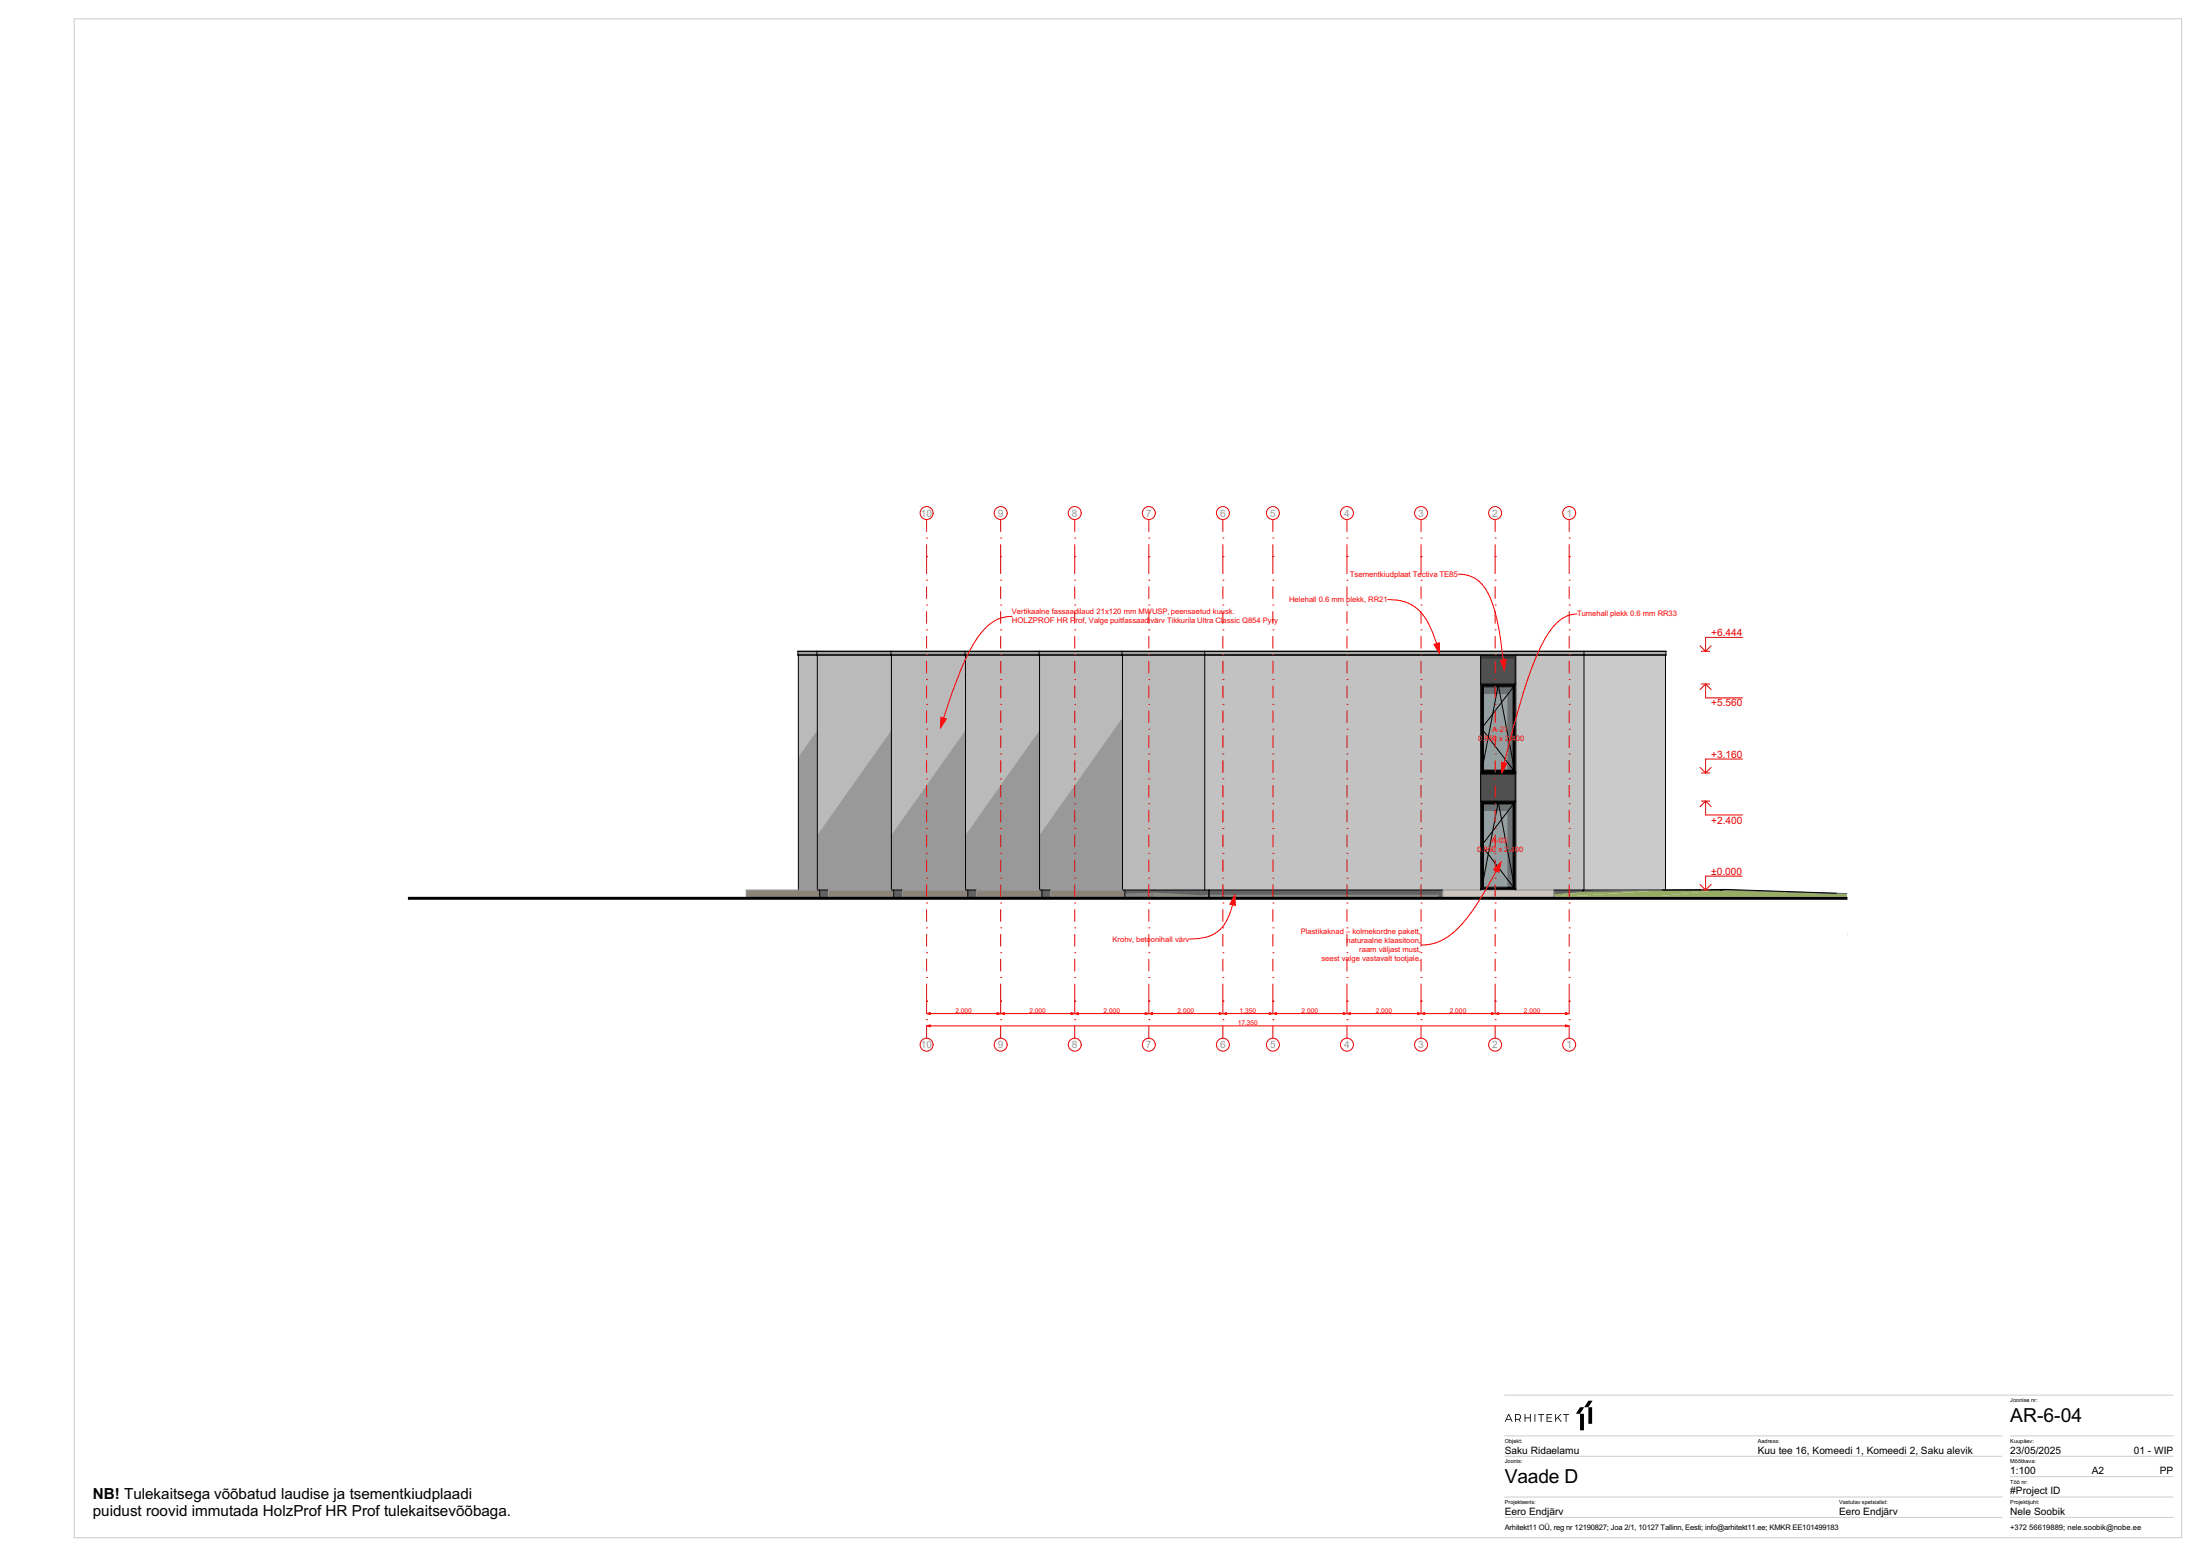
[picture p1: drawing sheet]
<svg xmlns="http://www.w3.org/2000/svg" width="594mm" height="420mm" viewBox="0 0 594 420" stroke-linecap="round" stroke-linejoin="round" font-family="sans-serif">
<g fill="#000">
<path d="M426.6 379.8h1.1l1.2-1.7h1.1l-1.1 1.7h-1.2l-1.1 1.8h-1.1z" fill-rule="evenodd"/>
<path d="M407.2 381.7h.3l.9 2.1h-.2l-.3-.6h-1.1l-.3 .6h-.2zM407.3 381.9l-.4 1.1h.9z" fill-rule="evenodd"/>
<path d="M409.1 381.7h1l.4 .3 .2 .6-.4 .5 .3 .7h-.2l-.3-.6h-.8v.6h-.2zM409.3 381.9v1.1l1-.2 .2-.4-.2-.4z" fill-rule="evenodd"/>
<path d="M411.6 381.7h.3v.9h1.2v-.9h.2v2.1h-.2v-1h-1.2v1h-.3z" fill-rule="evenodd"/>
<path d="M415.3 381.7h1.6v.2h-.7v1.9h-.2v-1.9h-.7z" fill-rule="evenodd"/>
<path d="M417.6 381.7h1.5v.2h-1.3v.7h1.1v.2h-1.1v.8h1.3v.2h-1.5z" fill-rule="evenodd"/>
<path d="M419.9 381.7h.2v1.2l1.2-1.2h.3l-.9 .9 1 1.2h-.3l-.8-1-.5 .4v.6h-.2z" fill-rule="evenodd"/>
<path d="M422 381.7h1.7v.2h-.7v1.9h-.3v-1.9h-.7z" fill-rule="evenodd"/>
<path d="M426.6 381.6h1.1v4.5h-1.1z" fill-rule="evenodd"/>
<path d="M428.9 379.8h1v4.5h-1z" fill-rule="evenodd"/>
</g>
<path d="M414.4 381.7v2.1" fill="none" stroke="#000" stroke-width=".27"/>
<path d="M20 5.1h569v410h-569zM406.3 376.6h180.5M406.3 387.6h134.2M406.3 393.1h134.2M542.8 387.6h44M542.8 398.6h44M542.8 393.1h44M406.3 404.1h134.2M406.3 409.6h134.2M542.8 404.1h44M542.8 409.6h44" fill="none" stroke="#ccc" stroke-width=".27"/>
<!-- layer: 01_AR_VS-03 -->
<path d="M303.3 176.8h8.3v63.4h-8.3z" fill-rule="evenodd" fill="#bababa"/>
<path d="M427.6 176.8v63.4" fill="none" stroke="#c2c2c2" stroke-width=".27"/>
<!-- layer: 01_AR_TERRASS -->
<path d="M389.5 240.2h30v2h-30z" fill-rule="evenodd" fill="#cfc4b4"/>
<!-- layer: 01_AR_SEIN_KANDEV -->
<path d="M399.8 184.8h9.5M399.9 184.6v23.8M400.2 185.1v23M400.4 185.4v22.5M408.7 185.4v22.5M408.9 185.1v23M409.2 184.6v23.8M400 208.2h9" fill="none" stroke="#000" stroke-width=".27"/>
<g fill="#000">
<path d="M400 184.9h9v.2h-9z" fill-rule="evenodd"/>
<path d="M400 184.9h9v.2h-9z" fill-rule="evenodd"/>
<path d="M400.3 185.1h8.5v.3h-8.5z" fill-rule="evenodd"/>
<path d="M400.3 185.1h8.5v.3h-8.5z" fill-rule="evenodd"/>
<path d="M399.8 208.4l.2-.2h9l.3 .2z" fill-rule="evenodd"/>
<path d="M399.8 208.4h9.5v.5h-9.5z" fill-rule="evenodd"/>
<path d="M400.3 207.9h8.5v.2h-8.5z" fill-rule="evenodd"/>
</g>
<path d="M400.5 185.4h8v22.5h-8z" fill-rule="evenodd" fill="#939fa0"/>
<path d="M399.8 216.4h9.5M399.9 216.2v23.8M400.2 216.7v23M400.4 217v22.5M408.7 217v22.5M408.9 216.7v23M409.2 216.2v23.8M400 239.8h9M399.8 240.1h9.5" fill="none" stroke="#000" stroke-width=".27"/>
<g fill="#000">
<path d="M400 216.5h9v.2h-9z" fill-rule="evenodd"/>
<path d="M400 216.5h9v.2h-9z" fill-rule="evenodd"/>
<path d="M400.3 216.7h8.5v.3h-8.5z" fill-rule="evenodd"/>
<path d="M400.3 216.7h8.5v.3h-8.5z" fill-rule="evenodd"/>
<path d="M399.8 240l.2-.2h9l.3 .2z" fill-rule="evenodd"/>
<path d="M400.3 239.5h8.5v.2h-8.5z" fill-rule="evenodd"/>
</g>
<path d="M400.5 217h8v22.5h-8z" fill-rule="evenodd" fill="#939fa0"/>
<!-- layer: 01_AR_VS-02 -->
<g fill="#c2c2c2">
<path d="M326.4 176.8h73.4v63.4h-73.4z" fill-rule="evenodd"/>
<path d="M409.3 176.8h18.1v63.4h-18.1z" fill-rule="evenodd"/>
</g>
<!-- layer: 01_AR_PRAND -->
<path d="M430.5 240.2h18.3l-18.3 .4z" fill-rule="evenodd" fill="#919191"/>
<path d="M430.5 240.2h18.3l-18.3 .4z" fill-rule="evenodd" fill="#626262"/>
<path d="M427.4 240.2h3.1v.4h-3.1z" fill-rule="evenodd" fill="#898989"/>
<path d="M427.4 240.2h3.1v.4h-3.1z" fill-rule="evenodd" fill="#626262"/>
<!-- layer: 01_AR_VS-03 -->
<g fill="#bababa">
<path d="M280.9 176.8h8.3v63.4h-8.3z" fill-rule="evenodd"/>
<path d="M260.9 176.8h8.3v63.4h-8.3z" fill-rule="evenodd"/>
<path d="M240.9 176.8h8.3v63.4h-8.3z" fill-rule="evenodd"/>
<path d="M220.9 176.8h8.3v63.4h-8.3z" fill-rule="evenodd"/>
<path d="M215.7 176.8h5v63.4h-5z" fill-rule="evenodd"/>
</g>
<!-- layer: 01_AR_VS-02 -->
<g fill="#505050">
<path d="M399.8 176.8h9.5v7.8h-9.5z" fill-rule="evenodd"/>
<path d="M399.8 208.9h9.5v7.3h-9.5z" fill-rule="evenodd"/>
</g>
<!-- layer: 01_AR_VS-03 -->
<path d="M215.6 176.8v63.4M220.8 176.8v63.4M240.8 176.8v63.4M260.8 176.8v63.4M280.8 176.8v63.4M303.2 176.8v63.4" fill="none" stroke="#bababa" stroke-width=".27"/>
<path d="M449.6 176.8v63.4" fill="none" stroke="#cacaca" stroke-width=".27"/>
<!-- layer: 01_AR_TERRASS -->
<path d="M283.7 240.2h20v2h-20z" fill-rule="evenodd" fill="#988f83"/>
<path d="M283.7 240.2h20v2h-20z" fill-rule="evenodd" fill="#8d8479"/>
<path d="M263.7 240.2h17.6v2h-17.6z" fill-rule="evenodd" fill="#988f83"/>
<path d="M263.7 240.2h17.6v2h-17.6z" fill-rule="evenodd" fill="#8d8479"/>
<path d="M243.7 240.2h17.6v2h-17.6z" fill-rule="evenodd" fill="#988f83"/>
<path d="M243.7 240.2h17.6v2h-17.6z" fill-rule="evenodd" fill="#8d8479"/>
<path d="M223.7 240.2h17.6v2h-17.6z" fill-rule="evenodd" fill="#988f83"/>
<path d="M223.7 240.2h17.6v2h-17.6z" fill-rule="evenodd" fill="#8d8479"/>
<path d="M201.5 240.2h19.8v2h-19.8z" fill-rule="evenodd" fill="#988f83"/>
<path d="M201.5 240.2h19.8v2h-19.8z" fill-rule="evenodd" fill="#8d8479"/>
<!-- layer: 01_AR_VS-03 -->
<path d="M325.3 176.8h1.1v63.4h-1.1z" fill-rule="evenodd" fill="#c2c2c2"/>
<g fill="#bababa">
<path d="M311.6 176.8h13.7v63.4h-13.7z" fill-rule="evenodd"/>
<path d="M289.2 176.8h13.9v63.4h-13.9z" fill-rule="evenodd"/>
<path d="M269.2 176.8h11.5v63.4h-11.5z" fill-rule="evenodd"/>
<path d="M249.2 176.8h11.5v63.4h-11.5z" fill-rule="evenodd"/>
<path d="M229.2 176.8h11.5v63.4h-11.5z" fill-rule="evenodd"/>
</g>
<g fill="#cacaca">
<path d="M427.7 176.8h13.5v63.4h-13.5z" fill-rule="evenodd"/>
<path d="M441.2 176.8h8.3v63.4h-8.3z" fill-rule="evenodd"/>
</g>
<!-- layer: 01_AR_KATUSLAGI -->
<path d="M325.3 175.8h102.4" fill="none" stroke="#d7d9db" stroke-width=".27"/>
<path d="M325.3 175.8h102.4" fill="none" stroke="#c5c6c8" stroke-width=".27"/>
<path d="M325.3 175.8h102.4v1h-102.4z" fill-rule="evenodd" fill="#a9aaac"/>
<path d="M325.3 176.8h102.4" fill="none" stroke="#848586" stroke-width=".27"/>
<path d="M325.3 176.8h102.4" fill="none" stroke="#717273" stroke-width=".27"/>
<path d="M427.7 175.8h22.1" fill="none" stroke="#d7d9db" stroke-width=".27"/>
<path d="M427.7 175.8h22.1" fill="none" stroke="#ced0d1" stroke-width=".27"/>
<path d="M427.7 175.8h22.1v1h-22.1z" fill-rule="evenodd" fill="#b2b4b5"/>
<path d="M427.7 176.8h22.1" fill="none" stroke="#848586" stroke-width=".27"/>
<path d="M427.7 176.8h22.1" fill="none" stroke="#7b7c7d" stroke-width=".27"/>
<path d="M427.7 176.8h22.1" fill="none" stroke="#717273" stroke-width=".27"/>
<path d="M215.4 175.8h5.2" fill="none" stroke="#d7d9db" stroke-width=".27"/>
<path d="M215.4 175.8h5.2" fill="none" stroke="#c5c6c8" stroke-width=".27"/>
<path d="M215.4 175.8h5.2v1h-5.2z" fill-rule="evenodd" fill="#a0a1a2"/>
<path d="M215.4 176.8h5.2" fill="none" stroke="#7b7c7d" stroke-width=".27"/>
<path d="M215.4 176.8h5.2" fill="none" stroke="#848586" stroke-width=".27"/>
<path d="M215.4 176.8h5.2" fill="none" stroke="#717273" stroke-width=".27"/>
<path d="M220.6 175.8h20" fill="none" stroke="#d7d9db" stroke-width=".27"/>
<path d="M220.6 175.8h20" fill="none" stroke="#c5c6c8" stroke-width=".27"/>
<path d="M220.6 175.8h20v1h-20z" fill-rule="evenodd" fill="#a0a1a2"/>
<path d="M220.6 176.8h20" fill="none" stroke="#7b7c7d" stroke-width=".27"/>
<path d="M220.6 176.8h20" fill="none" stroke="#848586" stroke-width=".27"/>
<path d="M220.6 176.8h20" fill="none" stroke="#717273" stroke-width=".27"/>
<path d="M240.6 175.8h20" fill="none" stroke="#d7d9db" stroke-width=".27"/>
<path d="M240.6 175.8h20" fill="none" stroke="#c5c6c8" stroke-width=".27"/>
<path d="M240.6 175.8h20v1h-20z" fill-rule="evenodd" fill="#a0a1a2"/>
<path d="M240.6 176.8h20" fill="none" stroke="#7b7c7d" stroke-width=".27"/>
<path d="M240.6 176.8h20" fill="none" stroke="#848586" stroke-width=".27"/>
<path d="M240.6 176.8h20" fill="none" stroke="#717273" stroke-width=".27"/>
<path d="M260.6 175.8h20" fill="none" stroke="#d7d9db" stroke-width=".27"/>
<path d="M260.6 175.8h20" fill="none" stroke="#c5c6c8" stroke-width=".27"/>
<path d="M260.6 175.8h20v1h-20z" fill-rule="evenodd" fill="#a0a1a2"/>
<path d="M260.6 176.8h20" fill="none" stroke="#7b7c7d" stroke-width=".27"/>
<path d="M260.6 176.8h20" fill="none" stroke="#848586" stroke-width=".27"/>
<path d="M260.6 176.8h20" fill="none" stroke="#717273" stroke-width=".27"/>
<path d="M280.6 175.8h22.4" fill="none" stroke="#d7d9db" stroke-width=".27"/>
<path d="M280.6 175.8h22.4" fill="none" stroke="#c5c6c8" stroke-width=".27"/>
<path d="M280.6 175.8h22.4v1h-22.4z" fill-rule="evenodd" fill="#a0a1a2"/>
<path d="M280.6 176.8h22.4" fill="none" stroke="#7b7c7d" stroke-width=".27"/>
<path d="M280.6 176.8h22.4" fill="none" stroke="#848586" stroke-width=".27"/>
<path d="M280.6 176.8h22.4" fill="none" stroke="#717273" stroke-width=".27"/>
<path d="M303 175.8h22.3" fill="none" stroke="#d7d9db" stroke-width=".27"/>
<path d="M303 175.8h22.3" fill="none" stroke="#c5c6c8" stroke-width=".27"/>
<path d="M303 175.8h22.3v1h-22.3z" fill-rule="evenodd" fill="#a0a1a2"/>
<path d="M303 176.8h22.3" fill="none" stroke="#7b7c7d" stroke-width=".27"/>
<path d="M303 176.8h22.3" fill="none" stroke="#848586" stroke-width=".27"/>
<path d="M303 176.8h22.3" fill="none" stroke="#717273" stroke-width=".27"/>
<!-- layer: 01_AR_MAAPIND -->
<path d="M427.4 240.6l22.5-.4z" fill-rule="evenodd" fill="#cecece"/>
<g fill="#97ac63">
<path d="M419.5 241.2l7.9-.6-7.9 1.6z"/>
<path d="M444.6 242.2l20.1-2 34 1v1z" fill-rule="evenodd"/>
<path d="M419.5 242.2l30.4-2h14.8l-20.1 2z" fill-rule="evenodd"/>
<path d="M419.5 242.2l7.9-1.6 22.5-.4z" fill-rule="evenodd"/>
</g>
<g fill="#babbb2">
<path d="M464.6 240.2l1.5-.1z"/>
<path d="M464.6 240.2l1.5-.1 29.8 1z" fill-rule="evenodd"/>
</g>
<path d="M449 240.2h16.6" fill="none" stroke="#babbb2" stroke-width=".27"/>
<path d="M449.2 240.2h15.4z" fill-rule="evenodd" fill="#7a7a74"/>
<path d="M449.2 240.2h15.4z" fill-rule="evenodd" fill="#71716b"/>
<path d="M110.3 242.2h388.4v10h-388.4z" fill-rule="evenodd" fill="#997862"/>
<!-- layer: 01_AR_PRAND -->
<path d="M427.4 240.2v.4z" fill-rule="evenodd" fill="#898989"/>
<path d="M427.4 240.2v.4z" fill-rule="evenodd" fill="#626262"/>
<path d="M326.4 240.2v2z" fill-rule="evenodd" fill="#898989"/>
<path d="M303.7 240.2h7.9v2h-7.9z" fill-rule="evenodd" fill="#818181"/>
<path d="M311.6 240.2h14.8v2h-14.8z" fill-rule="evenodd" fill="#898989"/>
<path d="M281.3 240.2h2.4v2h-2.4z" fill-rule="evenodd" fill="#818181"/>
<path d="M281.3 240.2h2.4v2h-2.4z" fill-rule="evenodd" fill="#626262"/>
<path d="M261.3 240.2h2.4v2h-2.4z" fill-rule="evenodd" fill="#818181"/>
<path d="M261.3 240.2h2.4v2h-2.4z" fill-rule="evenodd" fill="#626262"/>
<path d="M241.3 240.2h2.4v2h-2.4z" fill-rule="evenodd" fill="#818181"/>
<path d="M241.3 240.2h2.4v2h-2.4z" fill-rule="evenodd" fill="#626262"/>
<path d="M221.3 240.2h2.4v2h-2.4z" fill-rule="evenodd" fill="#818181"/>
<path d="M221.3 240.2h2.4v2h-2.4z" fill-rule="evenodd" fill="#626262"/>
<g fill="#898989">
<path d="M326.4 240.2h63.1v2h-63.1z" fill-rule="evenodd"/>
<path d="M419.5 240.2h7.9v.4l-7.9 .6v1z" fill-rule="evenodd"/>
</g>
<!-- layer: 01_AR_VS-03 -->
<path d="M303.3 176.9h8.3" fill="none" stroke="#999" stroke-width=".27"/>
<path d="M427.4 176.8l.3 .2h-.3z" fill-rule="evenodd" fill="#999"/>
<!-- layer: 01_AR_SEIN_KANDEV -->
<g fill="#000">
<path d="M400 185.1h.3v1.3h-.3z" fill-rule="evenodd"/>
<path d="M400.3 185.4h.2v1.7h-.2z" fill-rule="evenodd"/>
<path d="M408.7 184.6h.6l-.3 .3h-.3z" fill-rule="evenodd"/>
<path d="M407.7 208.1l1.3 .1z" fill-rule="evenodd"/>
<path d="M407.2 207.9h1.6v.2h-1.6z" fill-rule="evenodd"/>
<path d="M407.7 208.2h1.3l.3 .2z" fill-rule="evenodd"/>
<path d="M408.9 208.4h.4v.5h-.4z" fill-rule="evenodd"/>
</g>
<path d="M400.5 185.4h8v22.5h-1.5v-20.6h-6.5z" fill-rule="evenodd" fill="#6a7374"/>
<g fill="#000">
<path d="M400 216.7h.3v1.3h-.3z" fill-rule="evenodd"/>
<path d="M400.3 217h.2v1.7h-.2z" fill-rule="evenodd"/>
<path d="M408.7 216.2h.6l-.3 .3h-.3z" fill-rule="evenodd"/>
<path d="M407.7 239.7l1.3 .1z" fill-rule="evenodd"/>
<path d="M407.7 239.8h1.3l.3 .2z" fill-rule="evenodd"/>
<path d="M407.2 239.5h1.6v.2h-1.6z" fill-rule="evenodd"/>
<path d="M408.9 240h.4v.2h-.4z" fill-rule="evenodd"/>
</g>
<path d="M400.5 217h8v22.5h-1.5v-20.6h-6.5z" fill-rule="evenodd" fill="#6a7374"/>
<!-- layer: 01_AR_VS-02 -->
<path d="M326.4 176.9h73.4M409.3 176.9h18.1" fill="none" stroke="#999" stroke-width=".27"/>
<!-- layer: 01_AR_VS-03 -->
<path d="M280.9 176.9h8.3" fill="none" stroke="#999" stroke-width=".27"/>
<path d="M289.2 213.4v26.8h-8.3v-15.1z" fill-rule="evenodd" fill="#999"/>
<path d="M260.9 176.9h8.3" fill="none" stroke="#999" stroke-width=".27"/>
<path d="M269.2 213.4v26.8h-8.3v-15.1z" fill-rule="evenodd" fill="#999"/>
<path d="M240.9 176.9h8.3" fill="none" stroke="#999" stroke-width=".27"/>
<path d="M249.2 213.4v26.8h-8.3v-15.1z" fill-rule="evenodd" fill="#999"/>
<path d="M220.9 176.9h8.3" fill="none" stroke="#999" stroke-width=".27"/>
<path d="M229.2 213.4v26.8h-8.3v-15.1z" fill-rule="evenodd" fill="#999"/>
<path d="M215.7 176.9h5" fill="none" stroke="#999" stroke-width=".27"/>
<path d="M220.7 197.1v43.1h-5v-36.1z" fill-rule="evenodd" fill="#999"/>
<!-- layer: 01_AR_VS-02 -->
<g fill="#373737">
<path d="M399.8 176.8h9.5v7.8h-.6v-6.8h-8.9z" fill-rule="evenodd"/>
<path d="M399.8 208.9h9.5v7.3h-.6v-7.1h-8.9z" fill-rule="evenodd"/>
</g>
<!-- layer: 01_AR_VS-03 -->
<path d="M280.7 176.8l.2 .2z" fill-rule="evenodd" fill="#999"/>
<path d="M280.8 225.1v15.1" fill="none" stroke="#999" stroke-width=".27"/>
<g fill="#999">
<path d="M303.1 176.8l.2 .2z" fill-rule="evenodd"/>
<path d="M449.5 176.8l.2 .2z" fill-rule="evenodd"/>
<path d="M260.7 176.8l.2 .2z" fill-rule="evenodd"/>
</g>
<path d="M260.8 225.1v15.1" fill="none" stroke="#999" stroke-width=".27"/>
<path d="M240.7 176.8l.2 .2z" fill-rule="evenodd" fill="#999"/>
<path d="M240.8 225.1v15.1" fill="none" stroke="#999" stroke-width=".27"/>
<path d="M220.7 176.8l.2 .2z" fill-rule="evenodd" fill="#999"/>
<path d="M220.8 225.1v15.1" fill="none" stroke="#999" stroke-width=".27"/>
<path d="M215.6 176.8l.1 .2z" fill-rule="evenodd" fill="#999"/>
<path d="M215.6 204.1v36.1" fill="none" stroke="#999" stroke-width=".27"/>
<g fill="#999">
<path d="M325.3 176.8h1.1v.2h-1.1z" fill-rule="evenodd"/>
<path d="M311.6 176.8h13.7v.2h-13.7z" fill-rule="evenodd"/>
</g>
<path d="M289.2 176.9h13.9" fill="none" stroke="#999" stroke-width=".27"/>
<path d="M303.1 193.7v46.5h-13.9v-26.8z" fill-rule="evenodd" fill="#999"/>
<path d="M269.2 176.9h11.5" fill="none" stroke="#999" stroke-width=".27"/>
<path d="M280.7 197.1v43.1h-11.5v-26.8z" fill-rule="evenodd" fill="#999"/>
<path d="M249.2 176.9h11.5" fill="none" stroke="#999" stroke-width=".27"/>
<path d="M260.7 197.1v43.1h-11.5v-26.8z" fill-rule="evenodd" fill="#999"/>
<path d="M229.2 176.9h11.5" fill="none" stroke="#999" stroke-width=".27"/>
<path d="M240.7 197.1v43.1h-11.5v-26.8z" fill-rule="evenodd" fill="#999"/>
<path d="M427.7 176.9h21.8" fill="none" stroke="#999" stroke-width=".27"/>
<!-- layer: 01_AR_MAAPIND -->
<path d="M444.3 240.3l4.9-.1z" fill-rule="evenodd" fill="#8a8a8a"/>
<path d="M449.9 240.2h14.7" fill="none" stroke="#63733f" stroke-width=".27"/>
<!-- layer: 01_AR_PRAND -->
<g fill="#626262">
<path d="M326.4 240.2v2z" fill-rule="evenodd"/>
<path d="M303.7 240.2h7.9v.7l-7.9 .3z" fill-rule="evenodd"/>
<path d="M311.6 240.2h14.8v1.3l-2.1 .1-12.7-.7z" fill-rule="evenodd"/>
<path d="M326.4 240.2h63.1v2h-1.4l.5-.7h-62.2z" fill-rule="evenodd"/>
<path d="M419.5 240.2h7.9v.4l-7.9 .6v1z" fill-rule="evenodd"/>
</g>
<!-- layer: 01_AR_VS-03 -->
<path d="M215.6 176.8v63.4M220.7 176.8v63.4h3M240.7 176.8v63.4h3M260.7 176.8v63.4h3M280.7 176.8v63.4h3M303.1 176.8v63.4h23.3M325.3 176.8v63.4M427.7 176.8v63.4M449.7 176.8v63.4M427.4 240.2h21.6" fill="none" stroke="#000" stroke-width=".27"/>
<!-- layer: 01_AR_TERRASS -->
<path d="M220.7 240.2h-19.2v2M240.7 240.2h-17v2M260.7 240.2h-17v2M280.7 240.2h-17v2M303.1 240.2h-19.4v2M389.5 242.2v-2h30v2" fill="none" stroke="#999" stroke-width=".27"/>
<!-- layer: 01_AR_SEIN_KANDEV -->
<g fill="none" stroke="#000" stroke-width=".27">
<path d="M399.8 184.6h9.5M400.3 197l8.5 11.1M400.5 185.4h8v22.5h-8zM404.5 185.1l-4.2 22M404.6 185.1l4.2 22M408.8 185.2l-8.5 11.1M399.8 208.4h9.5M399.8 208.9h9.5M399.8 216.2h9.5M400 208.4v-23.5h9v23.5M400 208.1h9M400 208.2h9"/>
<path d="M400.3 208.1v-23h8.5v23M400.5 217h8v22.5h-8zM404.5 216.7l-4.2 22M404.6 216.7l4.2 22M408.8 216.8l-8.5 11.1M399.8 240h.2v-23.5h9v23.5h.3M400 239.7h9M400 239.8h9M400.3 239.7v-23h8.5v23M400.3 228.6l8.5 11.1M399.8 240h9.5"/>
</g>
<!-- layer: 01_AR_VS-02 -->
<path d="M399.8 176.8v63.4M409.3 176.8v63.4M326.4 240.2h63.1M419.5 240.2h7.9" fill="none" stroke="#000" stroke-width=".27"/>
<!-- layer: 01_AR_PRAND -->
<path d="M221.3 240.2v2M241.3 240.2v2M261.3 240.2v2M281.3 240.2v2M303.7 240.2v2M326.4 240.2v2M427.4 240.2v.4" fill="none" stroke="#000" stroke-width=".27"/>
<!-- layer: 01_AR_KATUSLAGI -->
<g fill="none" stroke="#000" stroke-width=".27">
<path d="M215.4 175.8h234.4M215.4 176.8h234.4M215.4 175.8v1M215.4 176.8h.1M215.4 175.8h.1M220.6 176.8h.1M220.6 175.8v1M240.6 176.8h.1M240.6 175.8v1M240.6 175.8h.1M260.6 176.8h.1M260.6 175.8v1"/>
<path d="M260.6 175.8h.1M280.6 176.8h.1M280.6 175.8v1M280.6 175.8h.1M303 176.8h.1M303 175.8v1M303 175.8h.1M325.3 175.8v1M427.7 175.8v1M449.8 175.8h.1M449.8 175.8v1M449.8 176.8h.1"/>
</g>
<!-- layer: 01_AR_MAAPIND -->
<path d="M449.9 240.2l-22.5 .4-7.9 .6M464.7 240.2l34 1" fill="none" stroke="#6a6a6a" stroke-width=".27"/>
<path d="M110.3 242.2h388.4M110.3 252.2h388.4M449 240.2h15.6M464.6 240.2h.1M465.6 240.1h.5M465.6 240.1l-1 .1M465.6 240.1l-16.6 .1M466.1 240.1l-1.5 .1M466.1 240.1l29.8 1" fill="none" stroke="#000" stroke-width=".27"/>
<!-- layer: 01_AR_KATUSLAGI -->
<path d="M110.3 242.2h388.4v12.4h-388.4z" fill-rule="evenodd" fill="#fff"/>
<path d="M110.3 242.2h388.4v.5h-388.4z" fill-rule="evenodd" fill="#000"/>
<path d="M110.3 242.2h388.4v.5h-388.4z" fill="none" stroke="#000" stroke-width=".27"/>
<!-- layer: 01_AR_TELJED_2 -->
<g fill="none" stroke="#df0000" stroke-width=".27">
<path d="M250.2 156.6h.1M250.2 150.2h.1M250.2 145.2h.1M250.2 140.2v3.3M250.2 147v7.8M250.2 158.4v3.2M270.2 156.6h.1M270.2 150.2h.1M270.2 145.2h.1M270.2 140.2v3.3M270.2 147v7.8M270.2 158.4v3.2"/>
<path d="M290.2 156.6h.1M290.2 150.2h.1M290.2 145.2h.1M290.2 140.2v3.3M290.2 147v7.8M290.2 158.4v3.2M310.2 156.6h.1M310.2 150.2h.1M310.2 145.2h.1M310.2 140.2v3.3M310.2 147v7.8M310.2 158.4v3.2"/>
<path d="M330.2 156.6h.1M330.2 150.2h.1M330.2 145.2h.1M330.2 140.2v3.3M330.2 147v7.8M330.2 158.4v3.2M343.7 156.6h.1M343.7 150.2h.1M343.7 145.2h.1M343.7 140.2v3.3M343.7 147v7.8M343.7 158.4v3.2"/>
<path d="M363.7 156.6h.1M363.7 150.2h.1M363.7 145.2h.1M363.7 140.2v3.3M363.7 147v7.8M363.7 158.4v3.2M383.7 156.6h.1M383.7 150.2h.1M383.7 145.2h.1M383.7 140.2v3.3M383.7 147v7.8M383.7 158.4v3.2"/>
<path d="M403.7 156.6h.1M403.7 150.2h.1M403.7 145.2h.1M403.7 140.2v3.3M403.7 147v7.8M403.7 158.4v3.2M423.7 156.6h.1M423.7 150.2h.1M423.7 145.2h.1M423.7 140.2v3.3M423.7 147v7.8M423.7 158.4v3.2"/>
<path d="M250.2 163.3h.1M250.2 170h.1M250.2 176.7h.1M250.2 165.1v3.2M250.2 171.8v3.2M250.2 178.5v3.2M270.2 163.3h.1M270.2 170h.1M270.2 176.7h.1M270.2 165.1v3.2M270.2 171.8v3.2M270.2 178.5v3.2"/>
<path d="M290.2 163.3h.1M290.2 170h.1M290.2 176.7h.1M290.2 165.1v3.2M290.2 171.8v3.2M290.2 178.5v3.2M310.2 163.3h.1M310.2 170h.1M310.2 176.7h.1M310.2 165.1v3.2M310.2 171.8v3.2M310.2 178.5v3.2"/>
<path d="M330.2 163.3h.1M330.2 170h.1M330.2 176.7h.1M330.2 165.1v3.2M330.2 171.8v3.2M330.2 178.5v3.2M343.7 163.3h.1M343.7 170h.1M343.7 176.7h.1M343.7 165.1v3.2M343.7 171.8v3.2M343.7 178.5v3.2"/>
<path d="M363.7 163.3h.1M363.7 170h.1M363.7 176.7h.1M363.7 165.1v3.2M363.7 171.8v3.2M363.7 178.5v3.2M383.7 163.3h.1M383.7 170h.1M383.7 176.7h.1M383.7 165.1v3.2M383.7 171.8v3.2M383.7 178.5v3.2"/>
<path d="M403.7 163.3h.1M403.7 170h.1M403.7 176.7h.1M403.7 165.1v3.2M403.7 171.8v3.2M403.7 178.5v3.2M423.7 163.3h.1M423.7 170h.1M423.7 176.7h.1M423.7 165.1v3.2M423.7 171.8v3.2M423.7 178.5v3.2"/>
<path d="M250.2 183.4h.1M250.2 190.1h.1M250.2 196.8h.1M250.2 185.2v3.2M250.2 191.9v3.2M250.2 198.6v3.2M270.2 183.4h.1M270.2 190.1h.1M270.2 196.8h.1M270.2 185.2v3.2M270.2 191.9v3.2M270.2 198.6v3.2"/>
<path d="M290.2 183.4h.1M290.2 190.1h.1M290.2 196.8h.1M290.2 185.2v3.2M290.2 191.9v3.2M290.2 198.6v3.2M310.2 183.4h.1M310.2 190.1h.1M310.2 196.8h.1M310.2 185.2v3.2M310.2 191.9v3.2M310.2 198.6v3.2"/>
<path d="M330.2 183.4h.1M330.2 190.1h.1M330.2 196.8h.1M330.2 185.2v3.2M330.2 191.9v3.2M330.2 198.6v3.2M343.7 183.4h.1M343.7 190.1h.1M343.7 196.8h.1M343.7 185.2v3.2M343.7 191.9v3.2M343.7 198.6v3.2"/>
<path d="M363.7 183.4h.1M363.7 190.1h.1M363.7 196.8h.1M363.7 185.2v3.2M363.7 191.9v3.2M363.7 198.6v3.2M383.7 183.4h.1M383.7 190.1h.1M383.7 196.8h.1M383.7 185.2v3.2M383.7 191.9v3.2M383.7 198.6v3.2"/>
<path d="M403.7 183.4h.1M403.7 190.1h.1M403.7 196.8h.1M403.7 185.2v3.2M403.7 191.9v3.2M403.7 198.6v3.2M423.7 183.4h.1M423.7 190.1h.1M423.7 196.8h.1M423.7 185.2v3.2M423.7 191.9v3.2M423.7 198.6v3.2"/>
<path d="M250.2 203.5h.1M250.2 210.2h.1M250.2 216.9h.1M250.2 205.3v3.2M250.2 212v3.2M250.2 218.7v3.2M270.2 203.5h.1M270.2 210.2h.1M270.2 216.9h.1M270.2 205.3v3.2M270.2 212v3.2M270.2 218.7v3.2"/>
<path d="M290.2 203.5h.1M290.2 210.2h.1M290.2 216.9h.1M290.2 205.3v3.2M290.2 212v3.2M290.2 218.7v3.2M310.2 203.5h.1M310.2 210.2h.1M310.2 216.9h.1M310.2 205.3v3.2M310.2 212v3.2M310.2 218.7v3.2"/>
<path d="M330.2 203.5h.1M330.2 210.2h.1M330.2 216.9h.1M330.2 205.3v3.2M330.2 212v3.2M330.2 218.7v3.2M343.7 203.5h.1M343.7 210.2h.1M343.7 216.9h.1M343.7 205.3v3.2M343.7 212v3.2M343.7 218.7v3.2"/>
<path d="M363.7 203.5h.1M363.7 210.2h.1M363.7 216.9h.1M363.7 205.3v3.2M363.7 212v3.2M363.7 218.7v3.2M383.7 203.5h.1M383.7 210.2h.1M383.7 216.9h.1M383.7 205.3v3.2M383.7 212v3.2M383.7 218.7v3.2"/>
<path d="M403.7 203.5h.1M403.7 210.2h.1M403.7 216.9h.1M403.7 205.3v3.2M403.7 212v3.2M403.7 218.7v3.2M423.7 203.5h.1M423.7 210.2h.1M423.7 216.9h.1M423.7 205.3v3.2M423.7 212v3.2M423.7 218.7v3.2"/>
<path d="M250.2 223.6h.1M250.2 230.3h.1M250.2 237h.1M250.2 225.4v3.2M250.2 232.1v3.2M250.2 238.8v3.2M270.2 223.6h.1M270.2 230.3h.1M270.2 237h.1M270.2 225.4v3.2M270.2 232.1v3.2M270.2 238.8v3.2"/>
<path d="M290.2 223.6h.1M290.2 230.3h.1M290.2 237h.1M290.2 225.4v3.2M290.2 232.1v3.2M290.2 238.8v3.2M310.2 223.6h.1M310.2 230.3h.1M310.2 237h.1M310.2 225.4v3.2M310.2 232.1v3.2M310.2 238.8v3.2"/>
<path d="M330.2 223.6h.1M330.2 230.3h.1M330.2 237h.1M330.2 225.4v3.2M330.2 232.1v3.2M330.2 238.8v3.2M343.7 223.6h.1M343.7 230.3h.1M343.7 237h.1M343.7 225.4v3.2M343.7 232.1v3.2M343.7 238.8v3.2"/>
<path d="M363.7 223.6h.1M363.7 230.3h.1M363.7 237h.1M363.7 225.4v3.2M363.7 232.1v3.2M363.7 238.8v3.2M383.7 223.6h.1M383.7 230.3h.1M383.7 237h.1M383.7 225.4v3.2M383.7 232.1v3.2M383.7 238.8v3.2"/>
<path d="M403.7 223.6h.1M403.7 230.3h.1M403.7 237h.1M403.7 225.4v3.2M403.7 232.1v3.2M403.7 238.8v3.2M423.7 223.6h.1M423.7 230.3h.1M423.7 237h.1M423.7 225.4v3.2M423.7 232.1v3.2M423.7 238.8v3.2"/>
<path d="M250.2 243.7h.1M250.2 250.5h.1M250.2 257.2h.1M250.2 245.5v3.2M250.2 252.2v3.2M250.2 258.9v3.2M270.2 243.7h.1M270.2 250.5h.1M270.2 257.2h.1M270.2 245.5v3.2M270.2 252.2v3.2M270.2 258.9v3.2"/>
<path d="M290.2 243.7h.1M290.2 250.5h.1M290.2 257.2h.1M290.2 245.5v3.2M290.2 252.2v3.2M290.2 258.9v3.2M310.2 243.7h.1M310.2 250.5h.1M310.2 257.2h.1M310.2 245.5v3.2M310.2 252.2v3.2M310.2 258.9v3.2"/>
<path d="M330.2 243.7h.1M330.2 250.5h.1M330.2 257.2h.1M330.2 245.5v3.2M330.2 252.2v3.2M330.2 258.9v3.2M343.7 243.7h.1M343.7 250.5h.1M343.7 257.2h.1M343.7 245.5v3.2M343.7 252.2v3.2M343.7 258.9v3.2"/>
<path d="M363.7 243.7h.1M363.7 250.5h.1M363.7 257.2h.1M363.7 245.5v3.2M363.7 252.2v3.2M363.7 258.9v3.2M383.7 243.7h.1M383.7 250.5h.1M383.7 257.2h.1M383.7 245.5v3.2M383.7 252.2v3.2M383.7 258.9v3.2"/>
<path d="M403.7 243.7h.1M403.7 250.5h.1M403.7 257.2h.1M403.7 245.5v3.2M403.7 252.2v3.2M403.7 258.9v3.2M423.7 243.7h.1M423.7 250.5h.1M423.7 257.2h.1M423.7 245.5v3.2M423.7 252.2v3.2M423.7 258.9v3.2"/>
<path d="M250.2 263.9h.1M250.2 270.2h.1M250.2 275.2h.1M250.2 265.6v7.9M250.2 277v3.2M270.2 263.9h.1M270.2 270.2h.1M270.2 275.2h.1M270.2 265.6v7.9M270.2 277v3.2M290.2 263.9h.1M290.2 270.2h.1"/>
<path d="M290.2 275.2h.1M290.2 265.6v7.9M290.2 277v3.2M310.2 263.9h.1M310.2 270.2h.1M310.2 275.2h.1M310.2 265.6v7.9M310.2 277v3.2M330.2 263.9h.1M330.2 270.2h.1M330.2 275.2h.1M330.2 265.6v7.9"/>
<path d="M330.2 277v3.2M343.7 263.9h.1M343.7 270.2h.1M343.7 275.2h.1M343.7 265.6v7.9M343.7 277v3.2M363.7 263.9h.1M363.7 270.2h.1M363.7 275.2h.1M363.7 265.6v7.9M363.7 277v3.2M383.7 263.9h.1"/>
<path d="M383.7 270.2h.1M383.7 275.2h.1M383.7 265.6v7.9M383.7 277v3.2M403.7 263.9h.1M403.7 270.2h.1M403.7 275.2h.1M403.7 265.6v7.9M403.7 277v3.2M423.7 263.9h.1M423.7 270.2h.1M423.7 275.2h.1"/>
<path d="M423.7 265.6v7.9M423.7 277v3.2"/>
<circle cx="250.2" cy="138.5" r="1.75"/>
<circle cx="270.2" cy="138.5" r="1.75"/>
<circle cx="290.2" cy="138.5" r="1.75"/>
<circle cx="310.2" cy="138.5" r="1.75"/>
<circle cx="330.2" cy="138.5" r="1.75"/>
<circle cx="343.7" cy="138.5" r="1.75"/>
<circle cx="363.7" cy="138.5" r="1.75"/>
<circle cx="383.7" cy="138.5" r="1.75"/>
<circle cx="403.7" cy="138.5" r="1.75"/>
<circle cx="423.7" cy="138.5" r="1.75"/>
<circle cx="250.2" cy="282" r="1.75"/>
<circle cx="270.2" cy="282" r="1.75"/>
<circle cx="290.2" cy="282" r="1.75"/>
<circle cx="310.2" cy="282" r="1.75"/>
<circle cx="330.2" cy="282" r="1.75"/>
<circle cx="343.7" cy="282" r="1.75"/>
<circle cx="363.7" cy="282" r="1.75"/>
<circle cx="383.7" cy="282" r="1.75"/>
<circle cx="403.7" cy="282" r="1.75"/>
<circle cx="423.7" cy="282" r="1.75"/>
</g>
<!-- layer: 01_AR_MDUD -->
<path d="M251.1 273.6h18.1" fill="none" stroke="#f00" stroke-width=".27"/>
<path d="M250.2 273.6l.9-.3v.5z" fill="#f00"/>
<path d="M250.2 273.6l.9-.3v.5z" fill="none" stroke="#f00" stroke-width=".27"/>
<path d="M269.2 273.3l1 .3-1 .2z" fill="#f00"/>
<path d="M269.2 273.3l1 .3-1 .2zM271.1 273.6h18.1" fill="none" stroke="#f00" stroke-width=".27"/>
<path d="M270.2 273.6l.9-.3v.5z" fill="#f00"/>
<path d="M270.2 273.6l.9-.3v.5z" fill="none" stroke="#f00" stroke-width=".27"/>
<path d="M289.2 273.3l1 .3-1 .2z" fill="#f00"/>
<path d="M289.2 273.3l1 .3-1 .2zM291.1 273.6h18.1" fill="none" stroke="#f00" stroke-width=".27"/>
<path d="M290.2 273.6l.9-.3v.5z" fill="#f00"/>
<path d="M290.2 273.6l.9-.3v.5z" fill="none" stroke="#f00" stroke-width=".27"/>
<path d="M309.2 273.3l1 .3-1 .2z" fill="#f00"/>
<path d="M309.2 273.3l1 .3-1 .2zM311.1 273.6h18.1" fill="none" stroke="#f00" stroke-width=".27"/>
<path d="M310.2 273.6l.9-.3v.5z" fill="#f00"/>
<path d="M310.2 273.6l.9-.3v.5z" fill="none" stroke="#f00" stroke-width=".27"/>
<path d="M329.2 273.3l1 .3-1 .2z" fill="#f00"/>
<path d="M329.2 273.3l1 .3-1 .2zM331.1 273.6h11.6" fill="none" stroke="#f00" stroke-width=".27"/>
<path d="M330.2 273.6l.9-.3v.5z" fill="#f00"/>
<path d="M330.2 273.6l.9-.3v.5z" fill="none" stroke="#f00" stroke-width=".27"/>
<path d="M342.7 273.3l1 .3-1 .2z" fill="#f00"/>
<path d="M342.7 273.3l1 .3-1 .2zM344.6 273.6h18.1" fill="none" stroke="#f00" stroke-width=".27"/>
<path d="M343.7 273.6l.9-.3v.5z" fill="#f00"/>
<path d="M343.7 273.6l.9-.3v.5z" fill="none" stroke="#f00" stroke-width=".27"/>
<path d="M362.7 273.3l1 .3-1 .2z" fill="#f00"/>
<path d="M362.7 273.3l1 .3-1 .2zM364.6 273.6h18.1" fill="none" stroke="#f00" stroke-width=".27"/>
<path d="M363.7 273.6l.9-.3v.5z" fill="#f00"/>
<path d="M363.7 273.6l.9-.3v.5z" fill="none" stroke="#f00" stroke-width=".27"/>
<path d="M382.7 273.3l1 .3-1 .2z" fill="#f00"/>
<path d="M382.7 273.3l1 .3-1 .2zM384.6 273.6h18.1" fill="none" stroke="#f00" stroke-width=".27"/>
<path d="M383.7 273.6l.9-.3v.5z" fill="#f00"/>
<path d="M383.7 273.6l.9-.3v.5z" fill="none" stroke="#f00" stroke-width=".27"/>
<path d="M402.7 273.3l1 .3-1 .2z" fill="#f00"/>
<path d="M402.7 273.3l1 .3-1 .2zM404.6 273.6h18.1" fill="none" stroke="#f00" stroke-width=".27"/>
<path d="M403.7 273.6l.9-.3v.5z" fill="#f00"/>
<path d="M403.7 273.6l.9-.3v.5z" fill="none" stroke="#f00" stroke-width=".27"/>
<path d="M422.7 273.3l1 .3-1 .2z" fill="#f00"/>
<path d="M251.1 276.9h171.6M422.7 273.3l1 .3-1 .2z" fill="none" stroke="#f00" stroke-width=".27"/>
<path d="M250.2 276.9l.9-.3v.6z" fill="#f00"/>
<path d="M250.2 276.9l.9-.3v.6z" fill="none" stroke="#f00" stroke-width=".27"/>
<path d="M422.7 276.6l1 .3-1 .3z" fill="#f00"/>
<path d="M422.7 276.6l1 .3-1 .3z" fill="none" stroke="#f00" stroke-width=".27"/>
<g fill="none" stroke="#df0000" stroke-width=".27">
<path d="M459 174.3l1.5 1.5M459.4 175.8h2.2M462 174.3l-1.5 1.5M470.5 172h-10v3.8M459.4 184.6h2.2M460.5 184.6v3.8h10M460.5 184.6l-1.5 1.5M460.5 184.6l1.5 1.5M459 207.1l1.5 1.5M459.4 216.2h2.2M459.4 208.6h2.2M460.5 216.2v3.8h10"/>
<path d="M460.5 216.2l-1.5 1.5M460.5 216.2l1.5 1.5M462 207.1l-1.5 1.5M470.5 204.9h-10v3.7M459 238.7l1.5 1.5M462 238.7l-1.5 1.5M470.4 236.5h-9.9v3.7M459.4 240.2h2.2"/>
</g>
<!-- layer: 01_AR_MARKER -->
<path d="M273.2 166.4a10.2 10.2 0 0 0-8.4 4.5 54.3 54.3 0 0 0-7.7 15.9l-2.3 7" fill="none" stroke="#f00" stroke-width=".27"/>
<path d="M254 193.6l1.5 .5-1.6 2.4z" fill="#f00"/>
<path d="M393.7 155a8.4 8.4 0 0 1 8 5.1 39.8 39.8 0 0 1 3.4 12.1l.8 5.9M254 193.6l1.5 .5-1.6 2.4z" fill="none" stroke="#f00" stroke-width=".27"/>
<path d="M405.1 178.2l1.5-.2-.4 2.9z" fill="#f00"/>
<path d="M405.1 178.2l1.5-.2-.4 2.9zM404 235.1a71.5 71.5 0 0 1-9.3 14.3 14.4 14.4 0 0 1-11 5.7" fill="none" stroke="#f00" stroke-width=".27"/>
<path d="M405.3 232.6l-.6 2.8-1.4-.7z" fill="#f00"/>
<path d="M425.8 165.7a9.1 9.1 0 0 0-7.5 4.8 63.3 63.3 0 0 0-7 16.4l-2.5 8.7-2.7 10.3M405.3 232.6l-.6 2.8-1.4-.7z" fill="none" stroke="#f00" stroke-width=".27"/>
<path d="M405.4 205.7l1.5 .4-1.4 2.5z" fill="#f00"/>
<path d="M405.4 205.7l1.5 .4-1.4 2.5zM332.8 244.2a11.6 11.6 0 0 1-4.7 7.7 11.8 11.8 0 0 1-6.9 1.6" fill="none" stroke="#f00" stroke-width=".27"/>
<path d="M333.4 241.5l.1 2.9-1.4-.3z" fill="#f00"/>
<path d="M374.7 161.8a11 11 0 0 1 10.9 6.3l1.2 2.6 1.1 3M333.4 241.5l.1 2.9-1.4-.3z" fill="none" stroke="#f00" stroke-width=".27"/>
<path d="M387.2 173.9l1.4-.4 .1 2.9z" fill="#f00"/>
<path d="M387.2 173.9l1.4-.4 .1 2.9z" fill="none" stroke="#f00" stroke-width=".27"/>
<g font-size="5.2">
<text x="542.8" y="383.8">AR-6-04</text>
<text x="406.3" y="400.3">Vaade D</text>
</g>
<g font-size="4.1">
<text x="25" y="404.6">NB! Tulekaitsega võõbatud laudise ja tsementkiudplaadi</text>
<text x="25" y="409.3">puidust roovid immutada HolzProf HR Prof tulekaitsevõõbaga.</text>
</g>
<g font-size="2.7" fill="#999">
<text x="248.7" y="139.5">10</text>
<text x="269.4" y="139.5">9</text>
<text x="289.4" y="139.5">8</text>
<text x="309.4" y="139.5">7</text>
<text x="329.4" y="139.5">6</text>
<text x="342.9" y="139.5">5</text>
<text x="362.9" y="139.5">4</text>
<text x="382.9" y="139.5">3</text>
<text x="402.9" y="139.5">2</text>
<text x="422.9" y="139.5">1</text>
<text x="248.7" y="283">10</text>
<text x="269.4" y="283">9</text>
<text x="289.4" y="283">8</text>
<text x="309.4" y="283">7</text>
<text x="329.4" y="283">6</text>
<text x="342.9" y="283">5</text>
<text x="362.9" y="283">4</text>
<text x="382.9" y="283">3</text>
<text x="402.9" y="283">2</text>
<text x="422.9" y="283">1</text>
</g>
<g font-size="2.7" fill="#df0000">
<text x="462" y="171.7">+6.444</text>
<text x="462" y="190.7">+5.560</text>
<text x="462" y="204.6">+3.160</text>
<text x="462" y="222.3">+2.400</text>
<text x="462" y="236.2">±0.000</text>
</g>
<g font-size="2.7">
<text x="406.3" y="392.4">Saku Ridaelamu</text>
<text x="474.6" y="392.4">Kuu tee 16, Komeedi 1, Komeedi 2, Saku alevik</text>
<text x="542.8" y="392.4">23/05/2025</text>
<text x="576.1" y="392.4">01 - WIP</text>
<text x="542.8" y="397.9">1:100</text>
<text x="564.8" y="397.9">A2</text>
<text x="583.1" y="397.9">PP</text>
<text x="542.8" y="403.4">#Project ID</text>
<text x="406.3" y="408.9">Eero Endjärv</text>
<text x="496.5" y="408.9">Eero Endjärv</text>
<text x="542.8" y="408.9">Nele Soobik</text>
</g>
<g font-size="2.1" fill="#f00">
<text x="364.5" y="155.6">Tsementkiudplaat Tectiva TE85</text>
<text x="273.2" y="165.8">Vertikaalne fassaadilaud 21x120 mm MWUSP,peensaetud kuusk.</text>
<text x="348.1" y="162.5">Helehall 0.6 mm plekk, RR21</text>
<text x="425.8" y="166.4">Tumehall plekk 0.6 mm RR33</text>
<text x="273.2" y="168.2">HOLZPROF HR Prof, Valge puitfassaadivärv Tikkurila Ultra Classic Q854 Pyry</text>
<text x="402.9" y="197.7">A-21</text>
<text x="399.1" y="200.1">0.950</text>
<text x="404.8" y="200.1">x 2.400</text>
<text x="402.6" y="227.7">A-03</text>
<text x="398.8" y="230">0.950 x 2.400</text>
<text x="300.4" y="254.1">Krohv, betoonihall värv</text>
<text x="351.2" y="252.2">Plastikaknad – kolmekordne pakett,</text>
<text x="363.6" y="254.6">naturaalne klaasitoon,</text>
<text x="367" y="256.9">raam väljast must,</text>
<text x="356.8" y="259.3">seest valge vastavalt tootjale.</text>
</g>
<g font-size="2.1">
<text x="406.3" y="413">Arhitekt11 OÜ, reg nr 12190827; Joa 2/1, 10127 Tallinn, Eesti; info@arhitekt11.ee; KMKR EE101499183</text>
<text x="542.7" y="413">+372 56619889; nele.soobik@nobe.ee</text>
</g>
<g font-size="1.8" fill="#f00">
<text x="257.9" y="273.3">2.000</text>
<text x="277.9" y="273.3">2.000</text>
<text x="297.9" y="273.3">2.000</text>
<text x="317.9" y="273.3">2.000</text>
<text x="334.7" y="273.3">1.350</text>
<text x="351.4" y="273.3">2.000</text>
<text x="371.5" y="273.3">2.000</text>
<text x="391.5" y="273.3">2.000</text>
<text x="411.4" y="273.3">2.000</text>
<text x="334.2" y="276.6">17.350</text>
</g>
<g font-size="1.5">
<text x="542.8" y="378.5">Joonise nr:</text>
<text x="406.3" y="389.4">Objekt:</text>
<text x="474.6" y="389.4">Aadress:</text>
<text x="542.8" y="389.4">Kuupäev:</text>
<text x="406.3" y="394.9">Joonis:</text>
<text x="542.8" y="394.9">Mõõtkava:</text>
<text x="542.8" y="400.4">Töö nr:</text>
<text x="406.3" y="405.9">Projekteeris:</text>
<text x="496.5" y="405.9">Vastutav spetsialist:</text>
<text x="542.8" y="405.9">Projektijuht:</text>
</g>
</svg>
